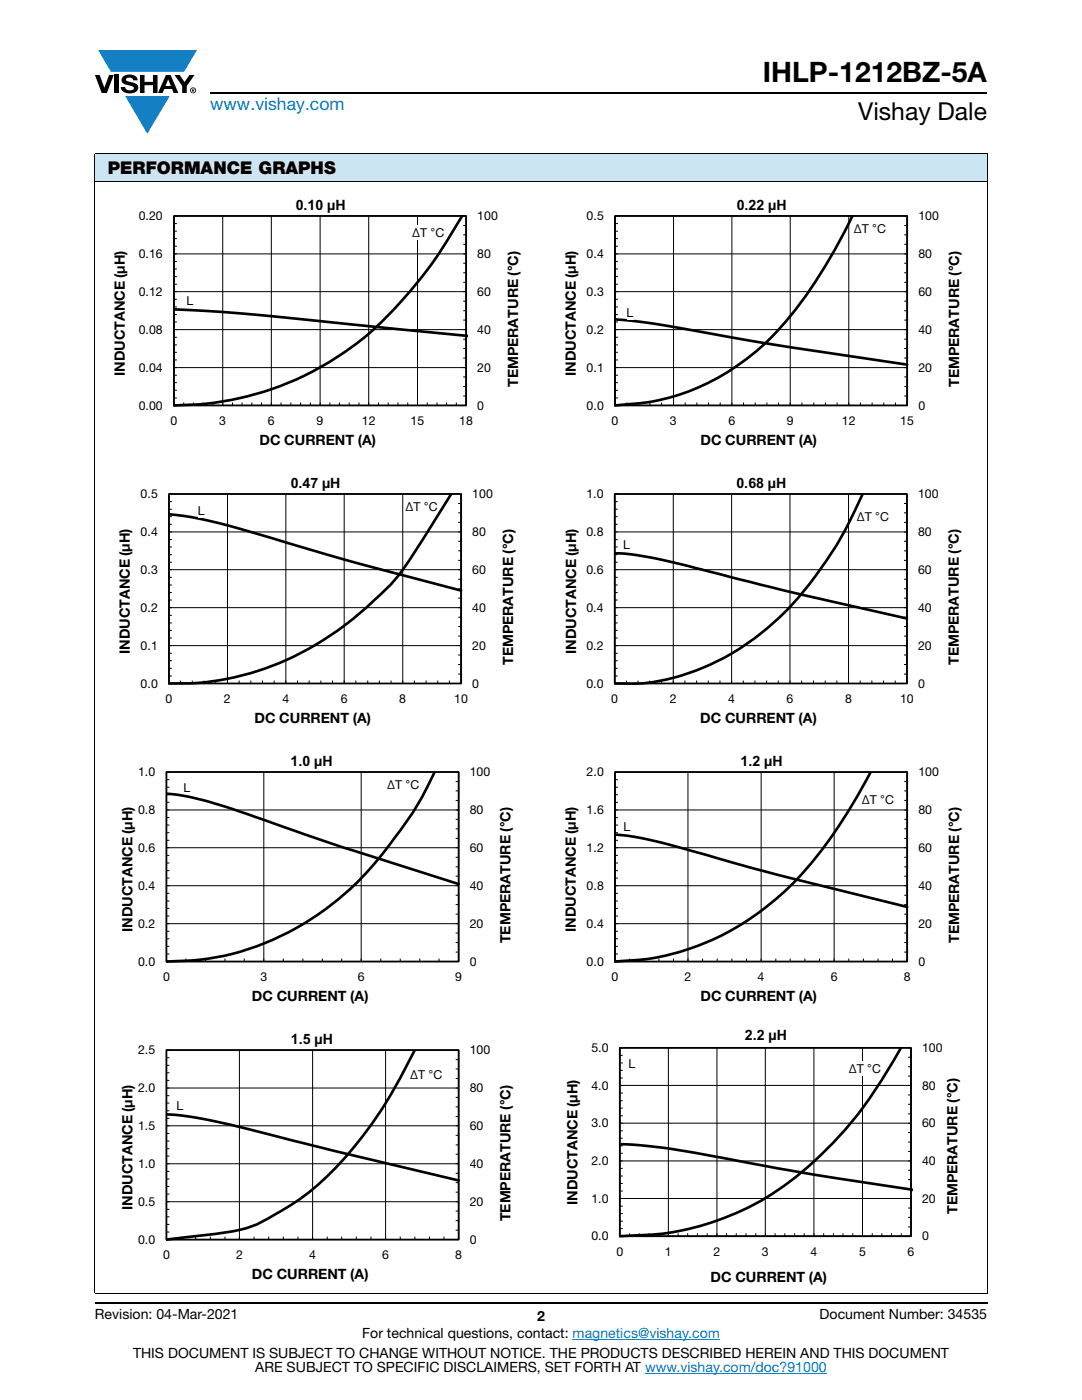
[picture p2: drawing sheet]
<svg xmlns="http://www.w3.org/2000/svg" width="216mm" height="279mm" viewBox="0 0 216 279" stroke-linecap="round" stroke-linejoin="round" font-family="sans-serif">
<g fill="#147fc3">
<path d="M19.6 10h19.7l-2.6 4.3h-1.1h-13.5z"/>
<path d="M25 19.2h8.9l-4.5 7.5z"/>
</g>
<g fill="#000">
<path d="M18.9 15h1l.9 2.5 1-2.5h.9l-1.4 3.6h-1zM22.9 15h.9v3.6h-.9zM24.6 15.3a2.1 2.1 0 0 1 2.8 .3l.1 .4h-.9a.79 .79 0 0 0-.7-.5 .79 .79 0 0 0-.8 .4l.3 .3 1 .2a1.08 1.08 0 0 1 1.2 1 1.08 1.08 0 0 1-1.1 1.2 1.73 1.73 0 0 1-2.4-1.2h.9a.96 .96 0 0 0 .8 .6 .96 .96 0 0 0 .9-.4 1.31 1.31 0 0 0-1.2-.6 1.03 1.03 0 0 1-1.1-.6 1.03 1.03 0 0 1 .2-1.1zM27.9 15h.9v1.3h1.7v-1.3h.9v3.6h-.9v-1.6h-1.7v1.6h-.9zM34.8 15h1.1l.9 1.4 1-1.4h1l-1.5 2.2v1.4h-.9v-1.4z"/>
<path d="M33.6 15.9l.5 1.3h-1.1zM33.1 15l-1.6 3.6h1l.3-.8h1.5l.3 .8h1l-1.6-3.6z"/>
<path d="M38.4 17.8h.2v.2h-.2zM38.3 17.7v.7h.1v-.3l.4 .3-.2-.3 .2-.2-.1-.2z"/>
<path d="M38.1 18a.46 .46 0 0 1 .9 0 .46 .46 0 0 1-.9 0zM37.9 18a.6 .6 0 0 0 1.2 0 .6 .6 0 0 0-1.2 0z"/>
</g>
<path d="M42 18.6h155M18.9 260h178.1" fill="none" stroke="#000" stroke-width=".36"/>
<path d="M114.3 267.3h29.3M128.7 274h36.3" fill="none" stroke="#007ec4" stroke-width=".2"/>
<path d="M18.9 30.7h178.1v5.5h-178.1z" fill="#cce5f3"/>
<g fill="none" stroke="#000" stroke-width=".2">
<path d="M18.9 30.7h178.1M18.9 36.2h178.1M18.9 30.8v227.3M197 30.8v227.3M34.7 43.1h58.3v37.8h-58.3zM34.7 59.7h.6M34.7 56.7h.6M34.7 55.2h.6M34.7 53.7h.6M34.7 52.2h.6M34.7 49.1h.6M34.7 47.6h.6"/>
<path d="M34.7 46.1h.6M34.7 44.6h.6M44.4 43.1v37.8M54.1 43.1v37.8M63.9 43.1v37.8M73.6 43.1v37.8M83.3 43.1v37.8M92.4 56.3h.6M92.4 54.4h.6M92.4 52.5h.6M92.4 48.8h.6M92.4 46.9h.6"/>
<path d="M92.4 45h.6M93 58.2h-58.3M93 50.7h-58.3M34.7 79.4h.6M34.7 77.9h.6M34.7 76.4h.6M34.7 74.9h.6M34.7 71.8h.6M34.7 70.3h.6M34.7 68.8h.6M34.7 67.3h.6M34.7 64.3h.6"/>
<path d="M34.7 62.8h.6M34.7 61.3h.6M92.4 79h.6M92.4 77.1h.6M92.4 75.2h.6M92.4 71.5h.6M92.4 69.6h.6M92.4 67.7h.6M92.4 63.9h.6M92.4 62h.6M92.4 60.1h.6M93 73.4h-58.3"/>
<path d="M93 65.8h-58.3M36.7 80.3v.6M38.6 80.3v.6M40.6 80.3v.6M42.5 80.3v.6M46.4 80.3v.6M48.3 80.3v.6M50.2 80.3v.6M52.2 80.3v.6M56.1 80.3v.6M58 80.3v.6M60 80.3v.6"/>
<path d="M61.9 80.3v.6M65.8 80.3v.6M67.7 80.3v.6M69.7 80.3v.6M71.6 80.3v.6M75.5 80.3v.6M77.5 80.3v.6M79.4 80.3v.6M81.4 80.3v.6M85.3 80.3v.6M87.2 80.3v.6M89.1 80.3v.6"/>
<path d="M91.1 80.3v.6M18.9 258.2h178.1"/>
</g>
<path d="M34.7 43.1h58.3v37.8h-58.3z" fill="none" stroke="#000" stroke-width=".35"/>
<path d="M92.3 43a87.8 87.8 0 0 1-20.8 25.3 59.9 59.9 0 0 1-36.8 12.6M34.7 61.7l8.9 .5 7.3 .6 42.4 4.2" fill="none" stroke="#000" stroke-width=".53"/>
<g fill="#fff">
<path d="M37.2 58.6h1.4v2.9h-1.4z"/>
<path d="M82.2 44.9h6.6v2.9h-6.6z"/>
</g>
<g fill="none" stroke="#000" stroke-width=".2">
<path d="M122.7 43.1h58.3v37.8h-58.3zM122.7 59.7h.6M122.7 56.7h.6M122.7 55.2h.6M122.7 53.7h.6M122.7 52.2h.6M122.7 49.1h.6M122.7 47.6h.6M122.7 46.1h.6M122.7 44.6h.6M134.4 43.1v37.8M146 43.1v37.8"/>
<path d="M157.7 43.1v37.8M169.4 43.1v37.8M180.4 56.3h.6M180.4 54.4h.6M180.4 52.5h.6M180.4 48.8h.6M180.4 46.9h.6M180.4 45h.6M181 58.2h-58.3M181 50.7h-58.3M122.7 79.4h.6M122.7 77.9h.6"/>
<path d="M122.7 76.4h.6M122.7 74.9h.6M122.7 71.8h.6M122.7 70.3h.6M122.7 68.8h.6M122.7 67.3h.6M122.7 64.3h.6M122.7 62.8h.6M122.7 61.3h.6M180.4 79h.6M180.4 77.1h.6M180.4 75.2h.6"/>
<path d="M180.4 71.5h.6M180.4 69.6h.6M180.4 67.7h.6M180.4 63.9h.6M180.4 62h.6M180.4 60.1h.6M181 73.4h-58.3M181 65.8h-58.3M125 80.3v.6M127.4 80.3v.6M129.7 80.3v.6M132 80.3v.6"/>
<path d="M136.7 80.3v.6M139.1 80.3v.6M141.4 80.3v.6M143.7 80.3v.6M146 80.3v.6M148.4 80.3v.6M150.7 80.3v.6M153 80.3v.6M155.3 80.3v.6M160 80.3v.6M162.4 80.3v.6M164.7 80.3v.6"/>
<path d="M167 80.3v.6M171.7 80.3v.6M174 80.3v.6M176.3 80.3v.6M178.7 80.3v.6"/>
</g>
<path d="M122.7 43.1h58.3v37.8h-58.3z" fill="none" stroke="#000" stroke-width=".35"/>
<path d="M170.1 43a91.4 91.4 0 0 1-17 25.1 44.4 44.4 0 0 1-29.5 12.7l-.9 .1M122.7 63.7l8.2 1 24.1 4.2 26 3.9" fill="none" stroke="#000" stroke-width=".53"/>
<g fill="#fff">
<path d="M125 60.9h1.4v2.9h-1.4z"/>
<path d="M170.4 44h6.5v2.9h-6.5z"/>
</g>
<g fill="none" stroke="#000" stroke-width=".2">
<path d="M33.7 98.6h58.3v37.8h-58.3zM45.4 98.6v37.8M57 98.6v37.8M68.7 98.6v37.8M80.4 98.6v37.8M33.7 119.7h.6M33.7 118.3h.6M33.7 116.7h.6M33.7 115.2h.6M33.7 112.2h.6M33.7 110.7h.6M33.7 109.2h.6"/>
<path d="M33.7 107.7h.6M33.7 104.6h.6M33.7 103.1h.6M33.7 101.6h.6M33.7 100.1h.6M91.4 119.4h.6M91.4 117.5h.6M91.4 115.6h.6M91.4 111.8h.6M91.4 109.9h.6M91.4 108h.6M91.4 104.3h.6"/>
<path d="M91.4 102.3h.6M91.4 100.5h.6M92 113.7h-58.3M92 106.2h-58.3M33.7 134.9h.6M33.7 133.4h.6M33.7 131.9h.6M33.7 130.4h.6M33.7 127.3h.6M33.7 125.8h.6M33.7 124.3h.6M33.7 122.8h.6"/>
<path d="M36 135.8v.6M38.4 135.8v.6M40.7 135.8v.6M43 135.8v.6M47.7 135.8v.6M50 135.8v.6M52.4 135.8v.6M54.7 135.8v.6M59.4 135.8v.6M61.7 135.8v.6M64 135.8v.6M66.3 135.8v.6"/>
<path d="M71 135.8v.6M73.4 135.8v.6M75.7 135.8v.6M78 135.8v.6M82.7 135.8v.6M85 135.8v.6M87.3 135.8v.6M89.7 135.8v.6M91.4 134.5h.6M91.4 132.6h.6M91.4 130.7h.6M91.4 126.9h.6"/>
<path d="M91.4 125h.6M91.4 123.2h.6M92 128.9h-58.3M92 121.3h-58.3"/>
</g>
<path d="M33.7 98.6h58.3v37.8h-58.3z" fill="none" stroke="#000" stroke-width=".35"/>
<path d="M90.1 98.5l-5 8a61 61 0 0 1-8.1 11.2 65.3 65.3 0 0 1-22.8 15.2 52.3 52.3 0 0 1-20.5 3.5M33.7 102.6a102.6 102.6 0 0 1 19.9 4.6l17 5 21.4 5.7" fill="none" stroke="#000" stroke-width=".53"/>
<g fill="#fff">
<path d="M39.5 100.4h1.4v2.9h-1.4z"/>
<path d="M80.9 99.5h6.5v2.9h-6.5z"/>
</g>
<g fill="none" stroke="#000" stroke-width=".2">
<path d="M122.7 98.6h58.3v37.8h-58.3zM134.3 98.6v37.8M146 98.6v37.8M157.6 98.6v37.8M169.3 98.6v37.8M122.7 119.7h.6M122.7 118.3h.6M122.7 116.7h.6M122.7 115.2h.6M122.7 112.2h.6M122.7 110.7h.6M122.7 109.2h.6"/>
<path d="M122.7 107.7h.6M122.7 104.6h.6M122.7 103.1h.6M122.7 101.6h.6M122.7 100.1h.6M180.4 119.4h.6M180.4 117.5h.6M180.4 115.6h.6M180.4 111.8h.6M180.4 109.9h.6M180.4 108h.6M180.4 104.3h.6"/>
<path d="M180.4 102.3h.6M180.4 100.5h.6M181 113.7h-58.3M181 106.2h-58.3M122.7 134.9h.6M122.7 133.4h.6M122.7 131.9h.6M122.7 130.4h.6M122.7 127.3h.6M122.7 125.8h.6M122.7 124.3h.6M122.7 122.8h.6"/>
<path d="M125 135.8v.6M127.3 135.8v.6M129.6 135.8v.6M132 135.8v.6M136.7 135.8v.6M139 135.8v.6M141.3 135.8v.6M143.7 135.8v.6M148.3 135.8v.6M150.6 135.8v.6M153 135.8v.6M155.3 135.8v.6"/>
<path d="M160 135.8v.6M162.3 135.8v.6M164.7 135.8v.6M167 135.8v.6M171.6 135.8v.6M174 135.8v.6M176.3 135.8v.6M178.6 135.8v.6M180.4 134.5h.6M180.4 132.6h.6M180.4 130.7h.6M180.4 126.9h.6"/>
<path d="M180.4 125h.6M180.4 123.2h.6M181 128.9h-58.3M181 121.3h-58.3"/>
</g>
<path d="M122.7 98.6h58.3v37.8h-58.3z" fill="none" stroke="#000" stroke-width=".35"/>
<path d="M172.2 98.5a77.2 77.2 0 0 1-17.7 25.6 46.6 46.6 0 0 1-26.6 12.3h-5.2M122.7 110.4l3.6 .3 5.5 1 24.8 6.2 24.4 5.5" fill="none" stroke="#000" stroke-width=".53"/>
<g fill="#fff">
<path d="M124.3 107.3h1.4v2.9h-1.4z"/>
<path d="M170.9 101.6h6.6v2.9h-6.6z"/>
</g>
<g fill="none" stroke="#000" stroke-width=".2">
<path d="M33.2 154.1h58.3v37.8h-58.3zM33.2 158.6h.6M33.2 157.1h.6M33.2 155.6h.6M52.6 154.1v37.8M72.1 154.1v37.8M90.9 159.7h.6M90.9 157.8h.6M90.9 156h.6M33.2 169.2h58.3M33.2 169.2h.6M33.2 179.8h.6"/>
<path d="M33.2 178.3h.6M33.2 175.2h.6M33.2 173.8h.6M33.2 172.2h.6M33.2 170.7h.6M33.2 167.7h.6M33.2 166.2h.6M33.2 164.7h.6M33.2 163.2h.6M33.2 160.1h.6M90.9 178.7h.6M90.9 174.9h.6"/>
<path d="M90.9 173h.6M90.9 171.1h.6M90.9 169.2h.6M90.9 167.3h.6M90.9 165.4h.6M90.9 163.5h.6M91.5 176.8h-58.3M91.5 161.6h-58.3M33.2 190.4h.6M33.2 188.9h.6M33.2 187.3h.6M33.2 185.9h.6"/>
<path d="M33.2 182.8h.6M33.2 181.3h.6M37.1 191.3v.6M41 191.3v.6M44.9 191.3v.6M48.7 191.3v.6M56.5 191.3v.6M60.4 191.3v.6M64.3 191.3v.6M68.2 191.3v.6M76 191.3v.6M79.9 191.3v.6"/>
<path d="M83.8 191.3v.6M87.6 191.3v.6M90.9 190h.6M90.9 188.1h.6M90.9 186.2h.6M90.9 182.4h.6M90.9 180.5h.6M91.5 191.3v.6M91.5 184.3h-58.3"/>
</g>
<path d="M33.2 154.1h58.3v37.8h-58.3z" fill="none" stroke="#000" stroke-width=".35"/>
<g fill="#fff">
<path d="M36.6 155.7h1.4v3h-1.4z"/>
<path d="M77.2 155.2h6.6v2.9h-6.6z"/>
</g>
<path d="M33.2 158.4a69.7 69.7 0 0 1 17.4 4.5l17.8 6.2 23.1 7.3M86.7 154a80.3 80.3 0 0 1-12.5 19 54.1 54.1 0 0 1-36 18.7l-5 .2M173.8 154a89.8 89.8 0 0 1-17.4 24.1 50.4 50.4 0 0 1-33.7 13.8M122.7 166.6l4 .4 5.1 1.1 23.7 6.6 25.5 6.3" fill="none" stroke="#000" stroke-width=".53"/>
<g fill="none" stroke="#000" stroke-width=".2">
<path d="M122.7 154.1h58.3v37.8h-58.3zM122.7 158.6h.6M122.7 157.1h.6M122.7 155.6h.6M137.3 154.1v37.8M151.9 154.1v37.8M166.4 154.1v37.8M180.4 159.7h.6M180.4 157.8h.6M180.4 156h.6M122.7 179.8h.6M122.7 178.3h.6"/>
<path d="M122.7 175.2h.6M122.7 173.8h.6M122.7 172.2h.6M122.7 170.7h.6M122.7 167.7h.6M122.7 166.2h.6M122.7 164.7h.6M122.7 163.2h.6M122.7 160.1h.6M180.4 178.7h.6M180.4 174.9h.6M180.4 173h.6"/>
<path d="M180.4 171.1h.6M180.4 167.3h.6M180.4 165.4h.6M180.4 163.5h.6M181 176.8h-58.3M181 169.2h-58.3M181 161.6h-58.3M122.7 184.3h58.3M122.7 190.4h.6M122.7 188.9h.6M122.7 187.3h.6M122.7 185.9h.6"/>
<path d="M122.7 182.8h.6M122.7 181.3h.6M125.6 191.3v.6M128.6 191.3v.6M131.5 191.3v.6M134.4 191.3v.6M140.2 191.3v.6M143.1 191.3v.6M146 191.3v.6M149 191.3v.6M154.8 191.3v.6M157.7 191.3v.6"/>
<path d="M160.6 191.3v.6M163.5 191.3v.6M169.4 191.3v.6M172.3 191.3v.6M175.2 191.3v.6M178.1 191.3v.6M180.4 190h.6M180.4 188.1h.6M180.4 186.2h.6M180.4 182.4h.6M180.4 180.5h.6"/>
</g>
<path d="M122.7 154.1h58.3v37.8h-58.3z" fill="none" stroke="#000" stroke-width=".35"/>
<g fill="#fff">
<path d="M124.4 163.4h1.4v2.9h-1.4z"/>
<path d="M171.9 158.1h6.6v2.9h-6.6z"/>
</g>
<g fill="none" stroke="#000" stroke-width=".2">
<path d="M33.2 209.6h58.3v37.8h-58.3zM33.2 218.7h.6M33.2 215.6h.6M33.2 214.1h.6M33.2 212.6h.6M33.2 211.1h.6M47.8 209.6v37.8M62.4 209.6v37.8M76.9 209.6v37.8M90.9 219h.6M90.9 215.2h.6M90.9 213.3h.6"/>
<path d="M90.9 211.5h.6M91.5 217.1h-58.3M33.2 238.3h.6M33.2 236.8h.6M33.2 235.3h.6M33.2 233.8h.6M33.2 230.7h.6M33.2 229.2h.6M33.2 227.7h.6M33.2 226.2h.6M33.2 223.2h.6M33.2 221.7h.6"/>
<path d="M33.2 220.1h.6M90.9 237.9h.6M90.9 236h.6M90.9 234.2h.6M90.9 230.3h.6M90.9 228.5h.6M90.9 226.6h.6M90.9 222.8h.6M90.9 220.9h.6M91.5 239.8h-58.3M91.5 232.3h-58.3M91.5 224.7h-58.3"/>
<path d="M33.2 245.9h.6M33.2 244.4h.6M33.2 242.8h.6M33.2 241.4h.6M36.1 246.8v.6M39.1 246.8v.6M42 246.8v.6M44.9 246.8v.6M50.7 246.8v.6M53.6 246.8v.6M56.5 246.8v.6M59.5 246.8v.6"/>
<path d="M65.3 246.8v.6M68.2 246.8v.6M71.1 246.8v.6M74 246.8v.6M79.9 246.8v.6M82.8 246.8v.6M85.7 246.8v.6M88.6 246.8v.6M90.9 245.5h.6M90.9 243.6h.6M90.9 241.7h.6"/>
</g>
<path d="M33.2 209.6h58.3v37.8h-58.3z" fill="none" stroke="#000" stroke-width=".35"/>
<path d="M82.8 209.5a86.7 86.7 0 0 1-17.4 25.1 53.1 53.1 0 0 1-15.3 10.2 79.1 79.1 0 0 1-14.3 2.3l-2.6 .3M33.2 222.4l5.5 .6 6.9 1.4 20.8 5.2 25.1 6" fill="none" stroke="#000" stroke-width=".53"/>
<g fill="#fff">
<path d="M35.2 219.2h1.4v2.9h-1.4z"/>
<path d="M81.8 213h6.5v2.9h-6.5z"/>
</g>
<g fill="none" stroke="#000" stroke-width=".2">
<path d="M123.7 209.1h58.1v37.6h-58.1zM123.7 219.7h.6M123.7 218.1h.6M123.7 215.1h.6M123.7 213.6h.6M123.7 212.1h.6M123.7 210.6h.6M133.4 209.1v37.6M143.1 209.1v37.6M152.7 209.1v37.6M162.4 209.1v37.6M172.1 209.1v37.6"/>
<path d="M181.2 218.5h.6M181.2 214.8h.6M181.2 212.9h.6M181.2 211h.6M181.8 216.6h-58.1M123.7 224.2h58.1M123.7 224.2h.6M123.7 237.7h.6M123.7 236.2h.6M123.7 234.7h.6M123.7 233.2h.6M123.7 230.2h.6"/>
<path d="M123.7 228.7h.6M123.7 227.2h.6M123.7 225.7h.6M123.7 222.7h.6M123.7 221.2h.6M181.2 237.3h.6M181.2 235.4h.6M181.2 233.6h.6M181.2 229.8h.6M181.2 227.9h.6M181.2 226h.6M181.2 224.2h.6"/>
<path d="M181.2 222.3h.6M181.2 220.4h.6M181.8 239.2h-58.1M181.8 231.7h-58.1M123.7 245.2h.6M123.7 243.7h.6M123.7 242.2h.6M123.7 240.7h.6M125.6 246.1v.6M127.6 246.1v.6M129.5 246.1v.6M131.4 246.1v.6"/>
<path d="M135.3 246.1v.6M137.2 246.1v.6M139.2 246.1v.6M141.1 246.1v.6M145 246.1v.6M146.9 246.1v.6M148.9 246.1v.6M150.8 246.1v.6M154.7 246.1v.6M156.6 246.1v.6M158.6 246.1v.6M160.5 246.1v.6"/>
<path d="M164.4 246.1v.6M166.3 246.1v.6M168.2 246.1v.6M170.2 246.1v.6M174 246.1v.6M176 246.1v.6M177.9 246.1v.6M179.8 246.1v.6M181.2 244.9h.6M181.2 243h.6M181.2 241.1h.6"/>
</g>
<path d="M123.7 209.1h58.1v37.6h-58.1z" fill="none" stroke="#000" stroke-width=".35"/>
<path d="M179.8 209a84.3 84.3 0 0 1-17.2 22.6 54.4 54.4 0 0 1-37.9 15.1h-1M123.7 228.3l3.8 .2 6.3 .8 28.1 5 20.2 3.1" fill="none" stroke="#000" stroke-width=".53"/>
<g fill="#fff">
<path d="M125.4 210.8h1.4v2.9h-1.4z"/>
<path d="M169.4 211.8h6.5v2.9h-6.5z"/>
</g>
<text font-size="5.6" x="152.2" y="16.4">IHLP-1212BZ-5A</text>
<text font-size="4.9" x="171.3" y="24">Vishay Dale</text>
<text font-size="3.5" fill="#007ec4" x="42" y="21.9">www.vishay.com</text>
<text font-size="3.5" x="21.5" y="34.8">PERFORMANCE GRAPHS</text>
<g font-size="2.8">
<text x="59" y="41.9">0.10 µH</text>
<text x="147" y="41.9">0.22 µH</text>
<text x="24.9" y="75.1" transform="rotate(-90 24.9 75.1)">INDUCTANCE (μH)</text>
<text x="103.4" y="77.3" transform="rotate(-90 103.4 77.3)">TEMPERATURE (°C)</text>
<text x="114.9" y="75.1" transform="rotate(-90 114.9 75.1)">INDUCTANCE (μH)</text>
<text x="191.4" y="77.3" transform="rotate(-90 191.4 77.3)">TEMPERATURE (°C)</text>
<text x="51.8" y="88.7">DC CURRENT (A)</text>
<text x="139.8" y="88.7">DC CURRENT (A)</text>
<text x="58" y="97.4">0.47 µH</text>
<text x="147" y="97.4">0.68 µH</text>
<text x="25.9" y="130.6" transform="rotate(-90 25.9 130.6)">INDUCTANCE (μH)</text>
<text x="115" y="130.6" transform="rotate(-90 115 130.6)">INDUCTANCE (μH)</text>
<text x="102.4" y="132.8" transform="rotate(-90 102.4 132.8)">TEMPERATURE (°C)</text>
<text x="191.3" y="132.8" transform="rotate(-90 191.3 132.8)">TEMPERATURE (°C)</text>
<text x="50.8" y="144.2">DC CURRENT (A)</text>
<text x="139.7" y="144.2">DC CURRENT (A)</text>
<text x="58" y="152.9">1.0 µH</text>
<text x="147.8" y="152.9">1.2 µH</text>
<text x="26.4" y="186" transform="rotate(-90 26.4 186)">INDUCTANCE (μH)</text>
<text x="101.9" y="188.2" transform="rotate(-90 101.9 188.2)">TEMPERATURE (°C)</text>
<text x="114.9" y="186" transform="rotate(-90 114.9 186)">INDUCTANCE (μH)</text>
<text x="191.4" y="188.2" transform="rotate(-90 191.4 188.2)">TEMPERATURE (°C)</text>
<text x="50.3" y="199.7">DC CURRENT (A)</text>
<text x="139.8" y="199.7">DC CURRENT (A)</text>
<text x="58" y="208.3">1.5 µH</text>
<text x="148.6" y="207.6">2.2 µH</text>
<text x="26.4" y="241.5" transform="rotate(-90 26.4 241.5)">INDUCTANCE (μH)</text>
<text x="101.9" y="243.7" transform="rotate(-90 101.9 243.7)">TEMPERATURE (°C)</text>
<text x="115.2" y="240.5" transform="rotate(-90 115.2 240.5)">INDUCTANCE (μH)</text>
<text x="191.1" y="242.3" transform="rotate(-90 191.1 242.3)">TEMPERATURE (°C)</text>
<text x="50.3" y="255.2">DC CURRENT (A)</text>
<text x="141.8" y="255.9">DC CURRENT (A)</text>
<text x="18.9" y="263.3">Revision: 04-Mar-2021</text>
<text x="107.2" y="263.6">2</text>
<text x="163.6" y="263.3">Document Number: 34535</text>
<text x="72.3" y="267.1">For technical questions, contact: magnetics@vishay.com</text>
<text x="26.5" y="271">THIS DOCUMENT IS SUBJECT TO CHANGE WITHOUT NOTICE. THE PRODUCTS DESCRIBED HEREIN AND THIS DOCUMENT</text>
<text x="50.9" y="273.8">ARE SUBJECT TO SPECIFIC DISCLAIMERS, SET FORTH AT www.vishay.com/doc?91000</text>
</g>
<g font-size="2.5">
<text x="27.7" y="43.9">0.20</text>
<text x="82.2" y="47.3">ΔT °C</text>
<text x="95.2" y="43.9">100</text>
<text x="117.1" y="43.9">0.5</text>
<text x="170.4" y="46.4">ΔT °C</text>
<text x="183.2" y="43.9">100</text>
<text x="27.7" y="51.5">0.16</text>
<text x="95.2" y="51.5">80</text>
<text x="117.1" y="51.5">0.4</text>
<text x="183.2" y="51.5">80</text>
<text x="27.7" y="59.1">0.12</text>
<text x="95.2" y="59.1">60</text>
<text x="117.1" y="59.1">0.3</text>
<text x="183.2" y="59.1">60</text>
<text x="37.2" y="60.9">L</text>
<text x="125" y="63.3">L</text>
<text x="27.7" y="66.6">0.08</text>
<text x="95.2" y="66.6">40</text>
<text x="117.1" y="66.6">0.2</text>
<text x="183.2" y="66.6">40</text>
<text x="27.7" y="74.2">0.04</text>
<text x="95.2" y="74.2">20</text>
<text x="117.1" y="74.2">0.1</text>
<text x="183.2" y="74.2">20</text>
<text x="27.7" y="81.7">0.00</text>
<text x="95.2" y="81.7">0</text>
<text x="117.1" y="81.7">0.0</text>
<text x="183.2" y="81.7">0</text>
<text x="34" y="84.9">0</text>
<text x="43.7" y="84.9">3</text>
<text x="53.5" y="84.9">6</text>
<text x="63.2" y="84.9">9</text>
<text x="72.2" y="84.9">12</text>
<text x="81.9" y="84.9">15</text>
<text x="91.6" y="84.9">18</text>
<text x="122" y="84.9">0</text>
<text x="133.7" y="84.9">3</text>
<text x="145.4" y="84.9">6</text>
<text x="157" y="84.9">9</text>
<text x="168" y="84.9">12</text>
<text x="179.6" y="84.9">15</text>
<text x="28.1" y="99.4">0.5</text>
<text x="80.9" y="101.9">ΔT °C</text>
<text x="94.2" y="99.4">100</text>
<text x="117" y="99.4">1.0</text>
<text x="183.2" y="99.4">100</text>
<text x="28.1" y="107">0.4</text>
<text x="39.5" y="102.8">L</text>
<text x="94.2" y="107">80</text>
<text x="117" y="107">0.8</text>
<text x="170.9" y="103.9">ΔT °C</text>
<text x="183.2" y="107">80</text>
<text x="124.3" y="109.6">L</text>
<text x="28.1" y="114.6">0.3</text>
<text x="94.2" y="114.5">60</text>
<text x="117" y="114.6">0.6</text>
<text x="183.2" y="114.5">60</text>
<text x="28.1" y="122.1">0.2</text>
<text x="94.2" y="122.1">40</text>
<text x="117" y="122.1">0.4</text>
<text x="183.2" y="122.1">40</text>
<text x="28.1" y="129.7">0.1</text>
<text x="94.2" y="129.7">20</text>
<text x="117" y="129.7">0.2</text>
<text x="183.2" y="129.7">20</text>
<text x="28.1" y="137.2">0.0</text>
<text x="94.2" y="137.2">0</text>
<text x="117" y="137.2">0.0</text>
<text x="183.2" y="137.2">0</text>
<text x="33" y="140.4">0</text>
<text x="44.7" y="140.4">2</text>
<text x="56.3" y="140.4">4</text>
<text x="68" y="140.4">6</text>
<text x="79.7" y="140.4">8</text>
<text x="90.6" y="140.4">10</text>
<text x="122" y="140.4">0</text>
<text x="133.6" y="140.4">2</text>
<text x="145.3" y="140.4">4</text>
<text x="157" y="140.4">6</text>
<text x="168.6" y="140.4">8</text>
<text x="179.6" y="140.4">10</text>
<text x="27.6" y="154.9">1.0</text>
<text x="93.7" y="154.9">100</text>
<text x="117.1" y="154.9">2.0</text>
<text x="183.2" y="154.9">100</text>
<text x="36.6" y="158.1">L</text>
<text x="77.2" y="157.5">ΔT °C</text>
<text x="171.9" y="160.4">ΔT °C</text>
<text x="27.6" y="162.5">0.8</text>
<text x="93.7" y="162.5">80</text>
<text x="117.1" y="162.5">1.6</text>
<text x="124.4" y="165.8">L</text>
<text x="183.2" y="162.5">80</text>
<text x="27.6" y="170">0.6</text>
<text x="93.7" y="170">60</text>
<text x="117.1" y="170">1.2</text>
<text x="183.2" y="170">60</text>
<text x="27.6" y="177.6">0.4</text>
<text x="93.7" y="177.6">40</text>
<text x="117.1" y="177.6">0.8</text>
<text x="183.2" y="177.6">40</text>
<text x="27.6" y="185.2">0.2</text>
<text x="93.7" y="185.2">20</text>
<text x="117.1" y="185.2">0.4</text>
<text x="183.2" y="185.2">20</text>
<text x="27.6" y="192.7">0.0</text>
<text x="32.5" y="195.8">0</text>
<text x="52" y="195.8">3</text>
<text x="71.4" y="195.8">6</text>
<text x="90.8" y="195.8">9</text>
<text x="93.7" y="192.7">0</text>
<text x="117.1" y="192.7">0.0</text>
<text x="122" y="195.8">0</text>
<text x="136.6" y="195.8">2</text>
<text x="151.2" y="195.8">4</text>
<text x="165.8" y="195.8">6</text>
<text x="180.3" y="195.8">8</text>
<text x="183.2" y="192.7">0</text>
<text x="118" y="210">5.0</text>
<text x="184" y="209.9">100</text>
<text x="27.6" y="210.4">2.5</text>
<text x="81.8" y="215.3">ΔT °C</text>
<text x="93.7" y="210.4">100</text>
<text x="125.4" y="213.2">L</text>
<text x="169.4" y="214.2">ΔT</text>
<text x="173" y="214.2">°C</text>
<text x="27.6" y="218">2.0</text>
<text x="35.2" y="221.6">L</text>
<text x="93.7" y="218">80</text>
<text x="118" y="217.5">4.0</text>
<text x="184" y="217.5">80</text>
<text x="27.6" y="225.5">1.5</text>
<text x="93.7" y="225.5">60</text>
<text x="118" y="225">3.0</text>
<text x="184" y="225">60</text>
<text x="27.6" y="233.1">1.0</text>
<text x="93.7" y="233.1">40</text>
<text x="118" y="232.5">2.0</text>
<text x="184" y="232.5">40</text>
<text x="27.6" y="240.7">0.5</text>
<text x="93.7" y="240.7">20</text>
<text x="118" y="240">1.0</text>
<text x="184" y="240">20</text>
<text x="27.6" y="248.2">0.0</text>
<text x="32.5" y="251.3">0</text>
<text x="47.1" y="251.3">2</text>
<text x="61.7" y="251.3">4</text>
<text x="76.3" y="251.3">6</text>
<text x="90.8" y="251.3">8</text>
<text x="93.7" y="248.2">0</text>
<text x="118" y="247.5">0.0</text>
<text x="123" y="250.7">0</text>
<text x="132.7" y="250.7">1</text>
<text x="142.4" y="250.7">2</text>
<text x="152" y="250.7">3</text>
<text x="161.7" y="250.7">4</text>
<text x="171.4" y="250.7">5</text>
<text x="181.1" y="250.7">6</text>
<text x="184" y="247.5">0</text>
</g>
</svg>
